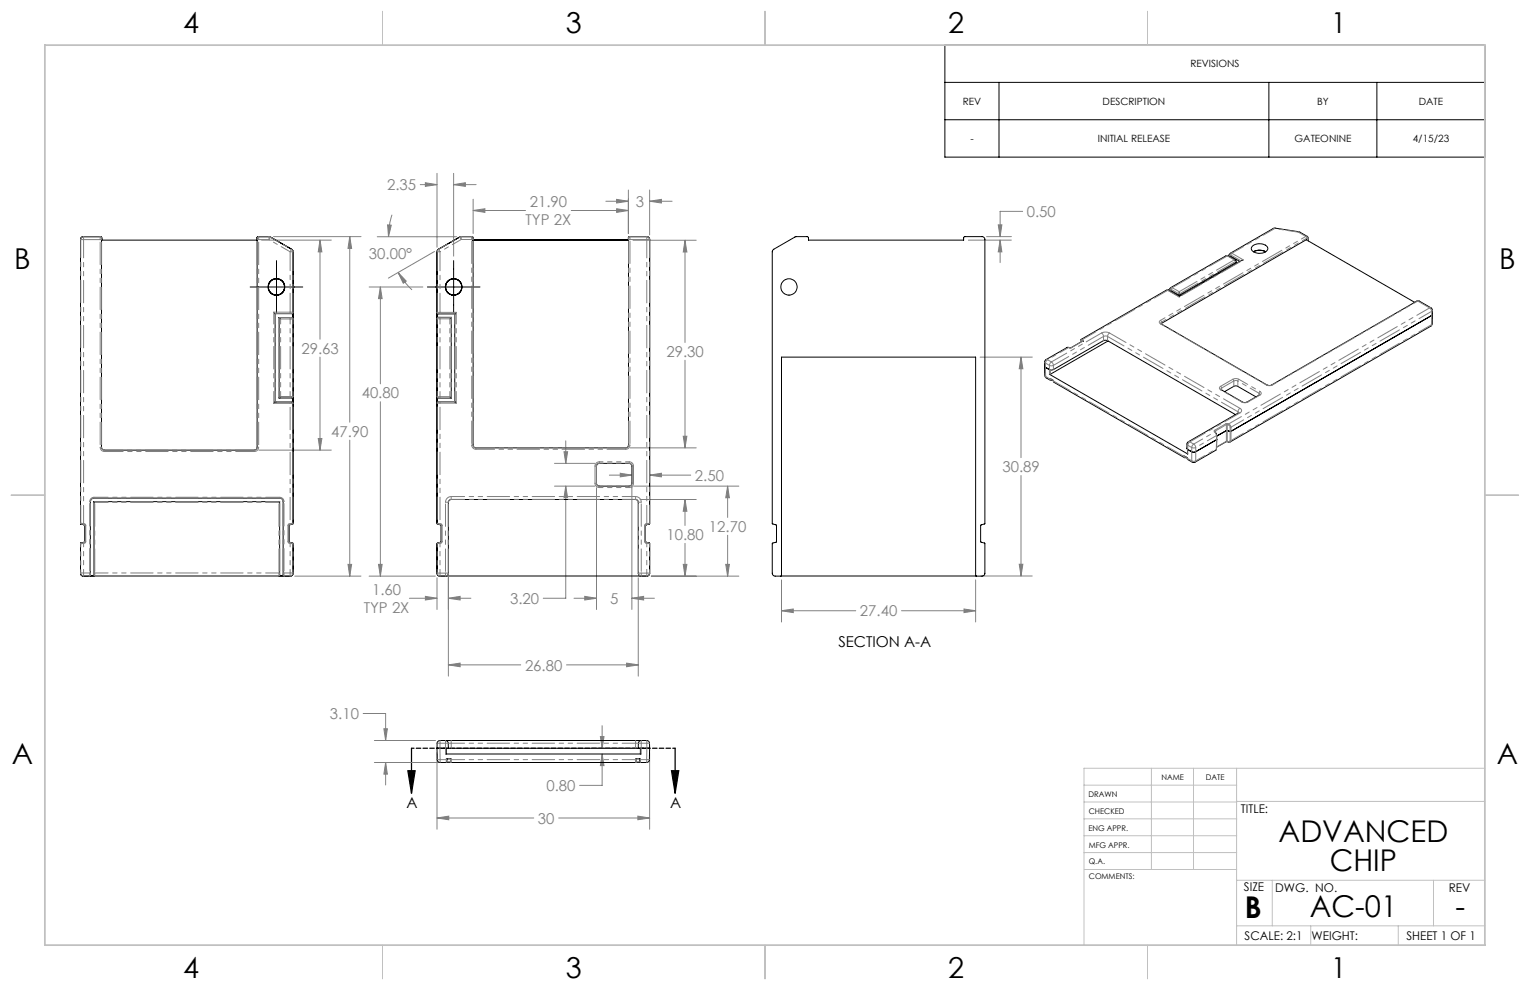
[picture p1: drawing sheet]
<svg xmlns="http://www.w3.org/2000/svg" width="432mm" height="279mm" viewBox="0 0 432 279" stroke-linecap="round" stroke-linejoin="round" font-family="sans-serif">
<path d="M115.1 217.5h2.1l-1.1 6.4zM116.1 211.2v12.7M189.5 217.5h2.1l-1.1 6.4zM190.5 211.2v12.7" fill="none" stroke="#000" stroke-width=".35"/>
<g fill="none" stroke="#808080" stroke-width=".28">
<path d="M118.6 52.1h4.7M120.1 51.6l3.2 .5-3.2 .5zM123.3 48.9v20.9M128 48.9v23.4M128 52.1h6.4M128 52.1l3.3-.5v1zM133.5 56.2v9.7M133.5 59.4h14.8M133.5 59.4l3.3-.5v1zM161.2 59.4h16.1M171 56.8h6.3M174 58.9l3.3 .5-3.3 .5z"/>
<path d="M174 56.3l3.3 .5-3.3 .5zM177.3 53.6v12.3M183.3 53.6v12.7M183.3 56.8h6.4M183.3 56.8l3.4-.5v1zM288.6 59.7h-6.3v7.1M73.8 67.8h19.7M77.2 66.8h24.7M90.3 67.8v27.9M90.3 67.8l.5 3.3h-1zM98.7 66.8v52.4M98.7 66.8l.5 3.3h-1z"/>
<path d="M106.5 66.8h22.4M109.4 63.5l1 .1-.8 3.2zM110.6 60.6l-.5 2.1-.5 4.1M112.4 76.9l2.3 2.4-.9 .6zM112.4 76.9l1.5 2.3 2.4 2.6M122.6 71l-13 7.5M178.6 67.8h17.9M193.3 67.8v28.9M193.3 67.8l.6 3.3h-1.1zM273.3 67.8h12.1M278.4 66.8h7M281.7 63.5h1.1l-.5 3.3z"/>
<path d="M282.3 67.8v6.3M282.3 67.8l.5 3.3h-1.1zM104.2 81h15.1M107.4 81v27.3M107.4 81l.4 3.3h-1zM90.3 100.8v26.2M107.4 113.4v49.2M193.3 101.7v24.7M276.6 100.8h14.7M288.1 100.8v28.4M288.1 100.8l.6 3.3h-1zM73.1 127h20.4"/>
<path d="M89.8 123.8h1l-.5 3.2zM98.7 124.2v38.4M156.5 137.2h11.4M156.5 130.8h11.4M159.2 127.5h1l-.5 3.3zM159.7 137.2v31.6h-6.4M159.7 124.4v6.4M159.7 137.2l.5 3.3h-1zM168.3 137.7v34.3M172 134.1h6.3M175 133.6l3.3 .5-3.3 .5zM177.8 126.4h18.7"/>
<path d="M178.3 137.3v34.7M178.8 137.2h29.7M183.3 134.1h11.6M183.3 134.1l3.4-.5v1zM192.8 123.1h1.1l-.6 3.3zM205.4 137.2v8.8M205.4 137.2l.4 3.3h-1zM288.1 134.2v28.4M98.2 159.3h1l-.5 3.3zM106.8 159.3h1l-.4 3.3zM180.6 141h15.9M192.8 159.3h1.1l-.6 3.3z"/>
<path d="M193.3 141v7.3M193.3 153.4v9.2M193.3 141l.6 3.3h-1.1zM204.8 159.3h1l-.4 3.3zM205.4 151.1v11.5M287.7 159.2h1l-.6 3.4zM83.2 162.6h18.7M104.2 162.6h18.7M115.5 168.8h7.8M120.1 168.3l3.2 .5-3.2 .5zM123.3 163.1v8.9M126.5 163.1v27.7"/>
<path d="M126.5 168.8h6.4M126.5 168.8l3.4-.5v1zM162 168.8h6.3M165 168.3l3.3 .5-3.3 .5zM178.3 168.8h6.4M178.3 168.8l3.3-.5v1zM180.1 163.1v27.7M183.8 162.6h24.7M220.6 163.7v11.8M220.6 172.4h20.9M220.6 172.4l3.3-.5v1zM254.4 172.4h20.9"/>
<path d="M272.1 171.9l3.2 .5-3.2 .5zM275.3 163.7v11.8M276.8 162.6h14.5M126.5 187.6h20.5M126.5 187.6l3.4-.5v1.1zM159.9 187.6h20.2M176.8 187.1l3.3 .5-3.3 .6zM102.5 201.4h6.3v7.6M105.7 215.2h20.4M105.7 209h17.2M108.3 205.7h1l-.5 3.3zM108.8 215.2v6.3"/>
<path d="M108.8 215.2l.5 3.3h-1zM123.3 212.4v21.6M166.8 211.2h12.9M169.4 207.9h1.1l-.6 3.3zM169.9 212.8v8.9h-6.3M169.9 204.8v6.4M169.9 212.8l.6 3.3h-1.1zM183.3 212.4v21.6M123.3 230.9h27.3M123.3 230.9l3.3-.6v1.1zM157.7 230.9h25.6M180 230.3l3.3 .6-3.3 .5z"/>
</g>
<path d="M266.7 12.7h152.4v31.6h-152.4zM266.7 23.2h152.4M266.7 33.8h152.4M281.9 23.2v21.1M358.1 23.2v21.1M388.6 23.2v21.1M78 73.6v14.8M128 73.6v14.8M70.6 81h14.8M120.6 81h14.9" fill="none" stroke="#000" stroke-width=".28"/>
<path d="M190.6 211.2h-74.4" fill="none" stroke="#000" stroke-width=".35" stroke-dasharray="1.3 .6" stroke-dashoffset=".6"/>
<g fill="none" stroke="#c0c0c0" stroke-width=".28">
<path d="M108 3.2v9.5M215.9 3.2v9.5M323.8 3.2v9.5M3.1 139.7h9.6M419.1 139.7h9.5M324.9 216.8v28.6M336.8 216.8v28.6M349 216.8v49.9M419.1 216.8h-113.2v49.9M305.9 231.1h43.1M305.9 226.3h43.1M305.9 221.6h43.1"/>
<path d="M305.9 235.9h43.1M349 226.2h70.1M305.9 240.6h43.1M306 245.4h43M349 248.4h70.1M359.1 248.4v12.9M404.6 248.4v12.9M108 266.7v9.6M215.9 266.7v9.6M323.8 266.7v9.6M349 261.3h70.1M369.9 261.3v5.4"/>
<path d="M394.6 261.3v5.4"/>
</g>
<path d="M12.7 12.7h406.4v254h-406.4z" fill="none" stroke="#c0c0c0" stroke-width=".5"/>
<path d="M189.5 217.5h2.1l-1.1 6.4zM115.1 217.5h2.1l-1.1 6.4z" fill="#000"/>
<path d="M169.4 207.9h1.1l-.6 3.3zM169.9 212.8l.6 3.3h-1.1zM108.8 215.2l.5 3.3h-1zM108.3 205.7h1l-.5 3.3zM180 230.3l3.3 .6-3.3 .5zM123.3 230.9l3.3-.6v1.1zM126.5 187.6l3.4-.5v1.1zM176.8 187.1l3.3 .5-3.3 .6zM192.8 123.1h1.1l-.6 3.3zM193.3 67.8l.6 3.3h-1.1zM133.5 59.4l3.3-.5v1zM174 58.9l3.3 .5-3.3 .5zM109.4 63.5l1 .1-.8 3.2zM112.4 76.9l2.3 2.4-.9 .6zM120.1 51.6l3.2 .5-3.2 .5zM128 52.1l3.3-.5v1zM107.4 81l.4 3.3h-1zM106.8 159.3h1l-.4 3.3zM192.8 159.3h1.1l-.6 3.3zM193.3 141l.6 3.3h-1.1zM183.3 56.8l3.4-.5v1zM174 56.3l3.3 .5-3.3 .5zM183.3 134.1l3.4-.5v1zM175 133.6l3.3 .5-3.3 .5zM204.8 159.3h1l-.4 3.3zM205.4 137.2l.4 3.3h-1zM159.2 127.5h1l-.5 3.3zM159.7 137.2l.5 3.3h-1zM165 168.3l3.3 .5-3.3 .5zM178.3 168.8l3.3-.5v1zM126.5 168.8l3.4-.5v1zM120.1 168.3l3.2 .5-3.2 .5zM272.1 171.9l3.2 .5-3.2 .5zM220.6 172.4l3.3-.5v1zM287.7 159.2h1l-.6 3.4zM288.1 100.8l.6 3.3h-1zM281.7 63.5h1.1l-.5 3.3zM282.3 67.8l.5 3.3h-1.1zM90.3 67.8l.5 3.3h-1zM89.8 123.8h1l-.5 3.2zM98.7 66.8l.5 3.3h-1zM98.2 159.3h1l-.5 3.3z" fill="#808080"/>
<g fill="none" stroke="#000" stroke-width=".28">
<path d="M28.7 67.8v-.7l-.3-.3h-4.9a.85 .85 0 0 0-.8 .8v80.2l1.2 .5v4.6l-1.2 .5v8.4a.85 .85 0 0 0 .8 .8h58.4a.85 .85 0 0 0 .8-.8v-8.4l-1.2-.5v-4.6l1.2-.6v-76.7l-.4-.7-6.2-3.5h-3.3l-.3 .2 .1 59.2a.78 .78 0 0 1-.8 .8h-42.3a.85 .85 0 0 1-.9-.8v-58.4h44M123.6 70.4l6.3-3.6h3.3l.3 .3v58.5a.73 .73 0 0 0 .8 .8h42.3a.78 .78 0 0 0 .8-.8l-.1-58.5 .4-.3h4.8a.85 .85 0 0 1 .8 .8v80.2l-1.2 .5v4.6l1.2 .5v8.4a.85 .85 0 0 1-.8 .8h-1.6a.85 .85 0 0 1-.8-.8v-20a.78 .78 0 0 0-.7-.8h-52a.85 .85 0 0 0-.9 .8v20a.85 .85 0 0 1-.8 .8h-1.6a.85 .85 0 0 1-.8-.8v-8.4l1.2-.5v-4.6l-1.2-.6v-76.7zM133.5 67.8h43.9M218.2 70.4l6.4-3.6h3.2l.3 .2 .1 .8h43.8v-.7l.3-.3h4.9a.78 .78 0 0 1 .8 .8v80.2l-1.2 .5v4.6l1.2 .5v8.4a.78 .78 0 0 1-.8 .8h-1.7l-.2-.2v-61.6h-54.7v61.7l-1.8 .1a.85 .85 0 0 1-.9-.8v-8.4l1.2-.5v-4.7l-1.2-.5v-76.7zM347 72l2.9 1.8M347 72h.1M347 71.9l-.5 .3M348.3 73.4l.5 .2 .1 .4-16.1 9.3M348.7 73.4l-2.3-1.3h-.3l-15.8 9.1-.2 .5M350.9 73.4l-18.1 10.3M353.7 69.3a2.94 2.94 0 0 1 4.1 .8 2.65 2.65 0 0 1-4 1 .97 .97 0 0 1-.7-.9 .97 .97 0 0 1 .6-.9zM353.8 71a3.7 3.7 0 0 1 3.4 0"/>
<path d="M368.9 66.7l.3 .4v.9M368.9 66.7l-2.3-1.3-7-1-12.4 7.1-.2 .5M77.3 88.1l.3 .4M77.6 88.5h.1M77.6 88.5h4.8l.3-.4v1.9l-.4-.4h-3.5M77.6 88.5v25M78.8 89.6l.4 .4M78.8 89.6h.1M78.8 89.6v22.7M123.4 88.2l.3 .4h4.6M127.4 89.6l-.5 .4M127.4 89.6h-3.6l-.4 .4"/>
<path d="M127.4 89.6v22.8M128.3 88.6h.1M128.3 88.6v24.8M128.7 88.2l-.4 .4M305.5 96.3l-3.2 1.8h-1.2l-5.9 3.4-.4 .6v1.2M305.5 96.3h.1M312.7 96.2l-16.5 9.4 39 22.5-.1-1.3M327.6 91.3l.1 .1M330.1 81.7h.1M330.1 81.7l2.7 1.6M330.1 81.6l-.5 .3M332.8 83.7l-3.2-1.8h-.5l-24 13.9-.2 .8"/>
<path d="M332.8 83.7v.1M332.8 82.3v1M399.3 85.3l-30.6-17.6-41 23.7M404 89l-56.6 32.8-1.3-.3-2.7 1.6M404.3 88.7l-.1 2.7-.4 .6-56.6 32.7-1.1-.1-2.8 1.6M404.3 88.7l-.1-1.2-.3-.6-3.5-2h-.5l-41.5 23.9-.8-.1-29.9-17.3M404.3 88.7l-.3 .3M77.6 113.5l-.3 .3M77.6 113.5h.1M78.8 112.3h.1M78.8 112.3h3.5l.4-.4v1.9l-.3-.3h-4.8M79.2 111.9l-.4 .4"/>
<path d="M123.4 112l.4 .4h3.6M126.9 112l.5 .4M128.3 113.4l.4 .4M128.3 113.4h.1M128.3 113.4h-4.6l-.3 .4M294.8 103.3l.1 3 1.7 1.1 .5-.2M294.8 103.3l1.6 1.1 .9-.1 14.1-8.2h1.2l36.1 20.9M296.3 106.8l1 .6M297.3 107.4l.2 .5 36.8 21.3 .6-.2M344.5 109.9l6.5 3.7 1-.1 3.5-2.2M345.6 110.5l2.7-1.5 .6-.1 5.6 3.1M349.6 116.5l-14.3 8.2-.3 .5v1.4l.2 .3"/>
<path d="M168.6 131l.5-.2h8.5a.78 .78 0 0 1 .7 .8v4.8a.78 .78 0 0 1-.7 .8h-8.5a.78 .78 0 0 1-.8-.8v-5zM334.1 128.6l1 .6M335.1 126.8l.1 .1M342.8 121.8l.6 .9v1.3M342.8 121.8h.1M343.4 124l-.1 2.6-.2 .5-5.9 3.4h-.6l-1.4-.8-.2-.5M343.4 124l-6.1 3.6h-.9l-1.2-.7M25.8 140.9l.7-.3h52.4a.96 .96 0 0 1 1 1v20.7l.2 .2h-1.4l.2-.1v-20.8h-52.4v20.8l.2 .1h-1.4l.2-.1v-20.8zM26.5 141.6l.2 .2M78.9 141.6l-.2 .2M25.2 162.6h.1M80.1 162.6h.1"/>
<path d="M125.9 162.6h54.8M220.5 162.6h54.9M123.3 211.2h3.2M123.3 211.2l.2 3.6 .7 .4h1.7M125.7 209h-1.5a.85 .85 0 0 0-.8 .8l-.1 1.4M125.7 209l.5 .1 .3 .5v1.6M125.7 209h55.3M125.7 212.8h55.2M125.9 215.2h54.9M125.9 211.2v1.6M125.9 214.2h1.5M126.2 214.2l-.1 .9-.2 .1"/>
<path d="M126.5 211.2h53.6M127.1 214.2v.8l.3 .2M179.4 214.2h1.3M179.5 214.2v.8l-.2 .2M180.1 211.2h2.4M180.6 214.2v.8l.2 .2M180.7 211.2v1.6M181 209h1.5a.78 .78 0 0 1 .8 .8v1.4M181 209a.85 .85 0 0 0-.8 .8l-.1 1.4M182.5 211.2h.8M183.3 211.2v3.2a.78 .78 0 0 1-.8 .8h-1.7"/>
<circle cx="78" cy="81" r="2.31"/>
<circle cx="78" cy="81" r="2.37"/>
<circle cx="128" cy="81" r="2.34"/>
<circle cx="128" cy="81" r="2.31"/>
<circle cx="222.7" cy="81" r="2.3"/>
</g>
<g fill="none" stroke="#808080" stroke-width=".28" stroke-dasharray="6.3 1.3 1.3 1.3 1.3 1.3">
<path d="M22.8 67.6h-.1M23.5 66.8h.1M23.6 67.6h-.8M23.6 66.8a.8 .8 0 0 0-.8 .8M23.6 67.6v-.8M23.6 66.8h4.7M28.3 67.6h-4.7M28.3 67.6h.4M28.3 67.6v-.8M28.3 66.8l.4 .4M28.3 66.8h.1M28.7 67.2v.4"/>
<path d="M28.7 67.2h.1M72.6 67.2h-.1M72.6 67.6v-.4M72.9 66.8h.1M73 66.8v.8M73 66.8l-.4 .4M73 66.8h2.9M73 67.6h-.4M75.9 67.6h-2.9M75.9 67.6v-.8M75.9 67.6l.4-.7M75.9 66.8h.1"/>
<path d="M76.3 66.9l-.4-.1M76.3 66.9h.1M81.9 71.1h.8M81.9 71.1l.4-.7M82.3 70.4v-.1M82.7 71.1l-.4-.7M82.7 71v.1M123.4 71h.8M123.4 71h.1M123.8 70.3h.1M123.8 70.3l.4 .7M123.8 70.3l-.4 .7"/>
<path d="M129.8 66.9l.4 .7M129.8 66.9h.1M130.2 66.8h.1M130.2 66.8v.8M130.2 66.8l-.4 .1M130.2 66.8h2.9M133.1 67.6v-.8M133.1 67.6h-2.9M133.1 66.8h.1M133.5 67.6h-.4M133.5 67.2v.4M133.5 67.2l-.4-.4"/>
<path d="M133.6 67.2h-.1M177.4 67.2l.4-.4M177.4 67.2h.1M177.4 67.6v-.4M177.4 67.6h.4M177.8 66.8h.1M177.8 66.8v.8M177.8 66.8h4.7M182.5 67.6v-.8M182.5 67.6h.8M182.5 67.6h-4.7M182.5 66.8h.1"/>
<path d="M183.3 67.6a.8 .8 0 0 0-.8-.8M183.4 67.6h-.1M346.4 72.2h-.4M346.4 72.2h.2M347 72l.1 .1M347.1 72.1h.1M347.3 71.4l.4 .1M347.4 72l-.3 .1M347.7 71.5l3.2 1.8M347.7 71.5l-.3 .5M348.3 73.3l-1.9-1.1M350.2 73.6l-2.8-1.6"/>
<path d="M359.4 64.5h.4M359.9 64.4l-.1 .1M366.6 65.4l-.2 .1M366.8 65.5h-.4M368.5 66.7l-2.1-1.2M368.5 66.7h.4M368.8 67.2l-.3-.5M369.1 67.4l-.3-.2M369.1 67.4l.1-.2M369.1 67.9v-.5M77.3 88.1h4.6M78.8 89.6h3.1"/>
<path d="M81.9 90h-2.7M81.9 88.1v.4M81.9 88.5h-4.2M81.9 89.6v.4M81.9 89.6h.4M81.9 88.1h.8M82.3 89.6l.4 .4M82.3 88.5h-.4M82.3 89.6h.1M82.3 88.5h.1M82.7 90h-.8M82.7 88.1l-.4 .4"/>
<path d="M82.7 88.1h.1M82.7 90h.1M123.4 88.2h.1M123.4 88.2h.8M123.4 88.2l.4 .4M123.4 90l.4-.4M123.4 90h.1M123.8 89.6h.1M123.8 89.6h.4M123.8 88.6h.1M124.2 88.2h4.6M124.2 88.2v.4"/>
<path d="M124.2 88.6h-.4M124.2 90h-.8M124.2 90v-.4M124.2 89.6h3.1M126.9 90h-2.7M128.4 88.6h-4.2M301.7 98l-.1 .1M301.9 98.2l-.3-.1M301.9 98.2l.5-.1M301.9 98.1v.1M302.3 98.1h.1M305 96.2v.4"/>
<path d="M305 96.2h.1M305.2 95.7l.3 .1M305.3 96.1l.2-.3M305.3 96.1l-.2-.1-.1 .2M305.5 96.3v-.1M305.5 96.2v.1M305.5 96.2l.1-.2M305.5 96.2l-.2-.1M305.5 95.8l.1 .2M305.5 96.3h.1M305.6 96.3l-3.2 1.8M305.6 96.3v-.3"/>
<path d="M311.4 95l-.5-1M311.4 96.1v-1.1M311.4 95h1.2M312.6 95l.5-1M312.6 95v1.1M313.1 94a2.5 2.5 0 0 0-2.2 0M327.5 91.4a.52 .52 0 0 1-.3-.5 .52 .52 0 0 1 .3-.5M327.7 91.4h-.2M327.8 90.9l-.2 .3M327.8 90.9l-.3-.5M327.8 90.9v.3M329.6 81.9h-.4"/>
<path d="M329.6 81.9h.2M330.1 81.7l.2 .1M330.3 81.8v.1M330.4 81.2h.4M330.6 81.7l-.3 .1M330.8 81.2l2 1.1M330.8 81.2l-.2 .5M332.8 83.8l-3.2-1.9M332.8 83l-2.2-1.3M399.9 84.9l.2 .1M400.5 84.9l-.4 .1M403.5 86.9l-3.4-1.9"/>
<path d="M403.5 86.9l.5 1M403.5 86.9h.4M403.8 92l.2-.4M404 91.6l.1-2.6M404 87.9l.3-.4M404.1 89l-.1-1.1M404.2 91.3l-.2 .3M77.7 113.4h4.2M79.2 111.9h2.7M81.9 113.8h-4.6M81.9 113.8v-.4M81.9 112.3h-3.1"/>
<path d="M81.9 112.3v-.4M81.9 113.4h.4M81.9 111.9h.8M82.3 112.3h-.4M82.3 112.3l.4-.4M82.3 113.4h.1M82.3 112.3h.1M82.7 113.8h-.8M82.7 113.8l-.4-.4M82.7 111.9h.1M82.7 113.8h.1M123.4 112h.1"/>
<path d="M123.4 112h.8M123.4 112l.4 .4M123.4 113.8l.4-.4M123.4 113.8h.1M123.8 113.4h.1M123.8 113.4h.4M123.8 112.4h.1M124.2 112h2.7M124.2 112v.4M124.2 112.4h-.4M124.2 113.8h-.8M124.2 113.8v-.4"/>
<path d="M124.2 113.4h4.2M127.3 112.4h-3.1M128.8 113.8h-4.6M294.8 102.1l.3 .4M295 103.6l.1 2.7M295.1 102.5l-.1 1.1M295.1 106.3l1.2 .7M295.1 106.3l-.2-.4M295.3 106.6l-.2-.3M295.6 101.5l1.1 .6M295.6 101.5l-.5 1M295.6 101.5h-.4"/>
<path d="M296.2 103.1h1.1M296.2 104.3v-1.2M296.2 103.1l-1.1-.6M296.2 105.6v-1.3M296.3 107v-.2M296.3 107h.3M296.5 104.4v1.2M296.5 107.3l-.2-.3M296.6 107h.1M296.6 107l.1 .2h.3M296.7 102.1l.6 1M296.7 102.1l-.5 1"/>
<path d="M297 107.3v-.1M297.3 103.1v1.2M297.3 107.4v.1M297.3 107.5l.2 .4M297.3 107.5h.1M344.5 109l3.4-2M344.5 110a.52 .52 0 0 1-.4-.5 .52 .52 0 0 1 .4-.5M344.7 110h-.2M344.8 109.5l-.3 .3M344.8 109.5l-.3-.5M344.8 109.5v.5M346 119.6l.1 .2"/>
<path d="M346.1 119.8l-3.2 1.9M346.1 119.8h.3M346.4 119.8v1.7M346.5 119.6l.2 .1M346.5 119.6h-.5M346.5 119.6l-.1 .2M346.6 119.9l-.2-.1M346.7 119.7l.5 .3 .2 .6M346.7 119.7l-.1 .2M347.9 107l.9-.2 .8 .2M348.2 107.5l-3.4 2M348.2 107.5l-.3-.5"/>
<path d="M348.2 109v-1.5M349.3 107.5v1.5M349.3 107.5h-1.1M349.4 116.6v-.4M349.4 116.2l.2 .3M349.4 116.2l.5-1M349.5 116.5h.4M349.6 107l-.3 .5M349.9 116.5a.69 .69 0 0 0 .5-.6 .69 .69 0 0 0-.5-.7M350.7 113.4l-.2 .1M352.2 113.5l-.9 .2-.8-.2M352.2 113.5l-.2-.1"/>
<path d="M355.3 111.5v-.5M355.6 111.3l-.3-.3M355.6 110.5a.52 .52 0 0 1 .4 .5 .52 .52 0 0 1-.4 .5M355.6 111.5l-3.4 2M355.6 111.5h-.2M355.6 110.5l-.3 .5M357.6 108.6h-.2M358.9 108.6h.2M359.1 108.6l-.8 .2-.9-.2M28.3 126.2h.4M28.7 126.2a.8 .8 0 0 0 .8 .8M28.7 126.2h.1"/>
<path d="M29.5 127.4a1.2 1.2 0 0 1-1.2-1.2M29.5 127.4v-.4M29.5 127h.1M71.8 127.4v-.4M71.8 127a.8 .8 0 0 0 .8-.8M71.8 127h.1M72.6 126.2h.1M73 126.2a1.2 1.2 0 0 1-1.2 1.2M73 126.2h-.4M133.5 125.6h-.4M133.5 125.6a.8 .8 0 0 0 .8 .8M133.5 125.6h.1"/>
<path d="M134.3 126.8a1.2 1.2 0 0 1-1.2-1.2M134.3 126.4v.4M134.3 126.4h.1M167.9 131.5a1.2 1.2 0 0 1 1.2-1.2M167.9 136.4v-4.9M168.3 131.5h-.4M168.3 131.5v4.9M168.3 136.4h-.4M168.3 136.4a.8 .8 0 0 0 .8 .8M168.3 136.4h.1M168.4 131.6l-.1-.1M169.1 137.6a1.2 1.2 0 0 1-1.2-1.2"/>
<path d="M169.1 130.3v.4M169.1 130.7a.8 .8 0 0 0-.8 .8M169.1 137.2v.4M169.1 130.7l.1 .1M169.2 137.2h-.1M176.6 126.4a.8 .8 0 0 0 .8-.8M176.6 126.4v.4M176.6 126.4h.1M177.4 125.6h.1M177.4 125.6h.4M177.6 130.8v-.1M177.6 130.3a1.2 1.2 0 0 1 1.2 1.2"/>
<path d="M177.6 130.3v.4M177.6 137.2v.4M177.6 137.2a.8 .8 0 0 0 .8-.8M177.6 137.2h.1M177.8 125.6a1.2 1.2 0 0 1-1.2 1.2M178.4 136.4h.1M178.4 131.5a.8 .8 0 0 0-.8-.8M178.4 136.4v-4.9M178.4 131.5v.1M178.8 136.4a1.2 1.2 0 0 1-1.2 1.2M178.8 131.5v4.9M178.8 131.5h-.4"/>
<path d="M178.8 136.4h-.4M334.1 128.8v-.2M334.1 128.8h.3M334.3 129.1l-.2-.3M334.4 128.8h.1M334.4 128.8l.1 .2h.3M334.8 129.1v-.1M335 125.3l.2 .4M335.1 129.2v.1M335.1 129.3l1.2 .8M335.1 129.3l.2 .4M335.1 129.3h-.1"/>
<path d="M335.2 126.8v1.3M335.2 125.7l.6-1M335.2 125.7v1.1M335.4 124.7h.4M335.8 124.7l1.1 .6M336.3 130.1v-2.6M336.3 126.3l.6-1M336.3 126.3h1.2M336.3 127.5v-1.2M336.3 126.3l-1.1-.6M336.5 130.4l-.2-.3M337.3 130.4l.2-.3"/>
<path d="M337.5 127.5v2.6M337.5 130.1h-1.2M337.5 126.3l-.6-1M337.5 126.3v1.2M342.7 121.7l.1 .1M342.8 121.5l3.2-1.9M342.8 121.5l-.1 .2M342.8 121.5l.1 .2M342.8 121.7h.1M342.9 121.9l-.2-.2M342.9 121.9h.1M342.9 121.7v.1"/>
<path d="M343.1 127l.2-.3M343.3 126.7v-2.6M343.3 126.7v-.1M343.3 122.9l-.4-1M343.3 122.9l.1-.1M343.3 124.1v-1.2M343.3 126.2l2.8-1.6M346.1 124.6h.1M346.1 124.6v-3.1M346.1 121.5v-1.7M346.4 124.5l.2 .1M346.4 124.5l-.3 .1"/>
<path d="M346.4 121.5v3M346.4 124.6v-.1M346.6 124.6h.4l.2-.3M346.7 124.7l-.1-.1M347.2 124.3v-2.5M347.2 120.6l-.6-.7M347.2 121.8v-1.2M347.4 124.3h-.2M347.4 124.3l-.2 .4M347.4 120.6h-.2M347.4 120.6v1.1M347.4 121.7v2.6"/>
<path d="M22.7 147.7l.1-.1M22.8 153.5l.1-.2M22.8 147.6l.8 .2M22.8 147.6l.1 .2M22.8 153.5l-.1-.1M22.9 153.2v.1M22.9 153.3l.6-.2M22.9 147.8v.1M23.5 153.1h.4M23.5 148l-.6-.2M23.6 153.3l-.8 .2M23.6 147.8l.3 .1"/>
<path d="M23.6 153.3l-.1-.2M23.6 147.8l-.1 .2M23.8 148.1h.1M23.9 148.1l-.4-.1M23.9 148.1l.1 .2M23.9 153.1l-.1-.1M23.9 153.2l-.3 .1M23.9 153.2l.3-.3M23.9 153.2v-.1M23.9 147.9v.2M23.9 152.8l.1 .1M24 152.9l-.1 .2"/>
<path d="M24 152.9v-4.6M24 148.3h-.1M24.2 148.3v4.6M24.2 148.3l-.3-.4M24.2 152.9h-.2M24.2 148.3h-.2M25.3 141.6a1.2 1.2 0 0 1 1.2-1.2M25.3 141.6h.2M25.5 141.6h.1M26.5 140.4v.2M26.5 140.6a1 1 0 0 0-1 1M26.5 140.6h.1"/>
<path d="M78.9 140.6h.1M79 140.4a1.2 1.2 0 0 1 1.1 1.2M79 140.4v.2M79.9 141.6a1 1 0 0 0-.9-1M79.9 141.6h.1M80.1 141.6h-.2M81.3 152.9v-4.6M81.3 152.9l.3 .3M81.3 152.9h.2M81.3 148.3h.2M81.5 148.3v4.6M81.5 148.3l.1-.2"/>
<path d="M81.5 152.9v-.1M81.5 148.3h.1M81.6 147.9l.3-.1M81.6 147.9l-.3 .4M81.6 153.2v-.1M81.6 147.9v.2M81.6 153.1l-.1-.2M81.6 153.1h.3M81.6 148.1h.1M81.7 153l-.1 .1M81.9 153.3l-.3-.1M81.9 153.3v-.2"/>
<path d="M81.9 147.8v.2M81.9 147.8l.8-.2M81.9 153.1l.6 .2M81.9 148l-.3 .1M82.5 147.8l-.6 .2M82.5 153.3l.1-.1M82.6 147.9l-.1-.1M82.7 153.5l-.8-.2M82.7 153.5l-.2-.2M82.7 147.6l-.2 .2M82.7 147.6v.1M82.7 153.4v.1"/>
<path d="M123.4 147.7h.1M123.4 147.7l.8 .1M123.4 153.5v-.1M123.5 153.2v.1M123.5 147.9l-.1-.2M123.5 153.3l.6-.2M123.5 153.3l-.1 .2M123.5 147.9h.1M124.1 148l-.6-.1M124.1 148l.1-.2M124.1 153.1l.3-.1M124.1 153.1l.1 .2"/>
<path d="M124.2 147.8l.3 .1M124.2 153.3l-.8 .2M124.4 148.1h.1M124.4 148.1l-.3-.1M124.4 148.1l.1-.2M124.4 148.1l.2 .2M124.4 153l.1 .2M124.4 153h.1M124.5 153.2l-.3 .1M124.5 153.2l.3-.4M124.6 152.8h.1M124.6 148.3h.2"/>
<path d="M124.6 152.8v-4.5M124.6 152.8h.2M124.6 152.8l-.2 .2M124.6 148.3h.1M124.8 148.3v4.5M124.8 148.3l-.3-.4M126.5 141.7a.8 .8 0 0 1 .8-.8M126.5 141.7h-.8M126.6 141.8l-.1-.1M127.3 140.1a1.6 1.6 0 0 0-1.6 1.6M127.3 140.9v-.8M127.3 140.9l.1 .1"/>
<path d="M179.4 141v-.1M179.4 140.9v-.8M179.4 140.9a.8 .8 0 0 1 .8 .8M180.2 141.7h.8M180.2 141.7v.1M181 141.7a1.6 1.6 0 0 0-1.6-1.6M181.9 152.8v-4.5M181.9 152.8l.3 .4M181.9 148.3h.2M181.9 152.8h.2M182.1 148.3l.2-.2M182.1 148.3v4.5"/>
<path d="M182.1 152.8h.1M182.2 148.3h-.1M182.2 147.9l.3-.1M182.2 147.9l-.3 .4M182.2 147.9l.1 .2M182.2 153.2l.1-.2M182.3 153l-.2-.2M182.3 153l.3 .1M182.3 148.1h.1M182.3 153h.1M182.5 147.8l.8-.1M182.5 153.3l-.3-.1"/>
<path d="M182.5 147.8l.1 .2M182.5 153.3l.1-.2M182.6 148l-.3 .1M182.6 153.1l.6 .2M183.2 147.9l-.6 .1M183.2 153.3v-.1M183.2 147.9h.1M183.3 147.7l-.1 .2M183.3 153.5l-.8-.2M183.3 153.5l-.1-.2M183.3 147.7h.1M183.4 153.4l-.1 .1"/>
<path d="M22.7 161.8l.1-.1M22.8 161.7a.8 .8 0 0 0 .8 .8M23.6 161.7v.8M23.6 161.7h-.8M23.6 161.7h1.7M23.6 162.5l-.1 .1M25.1 162.6v-.1M25.3 161.7h.2M25.3 162.5v-.8M25.3 162.5h-1.7M25.3 162.5l.2-.2M25.3 162.5h.1"/>
<path d="M25.5 161.7v.6M25.5 162.3h.1M26.5 162.3h.1M26.5 162.3v-.6M26.7 162.5l-.2-.2M26.7 162.5h.1M26.7 161.7v.8M26.7 161.7h-.2M78.7 161.7h.2M78.7 162.5v-.8M78.7 162.5l.2-.2M78.7 162.5h.1"/>
<path d="M78.9 161.7v.6M78.9 162.3h.1M79.9 162.3h.1M79.9 162.3v-.6M80.1 162.5l-.2-.2M80.1 162.5h.1M80.1 161.7h1.8M80.1 161.7v.8M80.1 161.7h-.2M80.3 162.5v.1M81.9 161.7v.8M81.9 162.5h-1.8"/>
<path d="M81.9 161.7h.8M81.9 162.5a.8 .8 0 0 0 .8-.8M81.9 162.6v-.1M82.7 161.7v.1M123.4 161.8v-.1M123.4 161.7a.8 .8 0 0 0 .8 .8M124.2 161.7h1.5M124.2 161.7h-.8M124.2 161.7v.8M124.2 162.5v.1M125.7 161.7h.8M125.7 161.7v.8"/>
<path d="M125.7 162.5h-1.5M125.7 162.5a.8 .8 0 0 0 .8-.8M125.8 162.6l-.1-.1M126.5 161.7l.1 .1M180.2 161.8v-.1M180.2 161.7h.8M180.2 161.7a.8 .8 0 0 0 .8 .8M181 161.7h1.5M181 162.5v-.8M181 162.5v.1M182.5 162.5h-1.5M182.5 162.5v-.8"/>
<path d="M182.5 162.5a.8 .8 0 0 0 .8-.8M182.6 162.6l-.1-.1M183.3 161.7h-.8M183.3 161.7l.1 .1M123.4 209.8h.8M124.2 211.2v3.2M124.2 209.8v1.4M124.2 209v.8M124.2 214.4h-.8M124.2 214.4h1.8M124.2 215.2v-.8M125.7 209.8h-1.5"/>
<path d="M125.7 209.8h.8M125.7 209v.8M125.8 212.8v-1.6M125.8 211.2l-.1-1.4M125.9 215.2l.1-.8M126 214.4v-.2M126 214.4h.2M126.1 215h1M126.5 209.8h.8M127.1 215.2v-.2M127.1 215h.1M127.2 214.2l-.1 .8"/>
<path d="M127.3 209.8l.1 1.4M127.3 209.8v-.8M127.4 214.2v.2M127.4 214.4h-.2M127.4 214.4v.8M179.3 215.2l.1-.8M179.4 214.4v-.2M179.4 214.4h.2M179.4 211.2v-1.4M179.4 209.8h.8M179.4 209.8v-.8M179.5 215h.1"/>
<path d="M179.6 215h1M179.6 215v-.8M179.6 215.2v-.2M180.2 209.8h.8M180.8 214.2v.2M180.8 214.4h1.7M180.8 214.4h-.2M180.8 214.4v.8M181 211.2v1.6M181 209.8v1.4M181 209.8v-.8M182.5 214.4l.1-3.2"/>
<path d="M182.5 215.2v-.8M182.5 209.8h.8M182.5 209.8h-1.5M182.5 209.8v-.8M182.6 211.2l-.1-1.4M183.3 214.4h-.8"/>
</g>
<path d="M78.7 141.8h-52M127.3 140.1h52.1M179.4 140.9h-52.1M26.7 161.7h52M78.7 162.5h-52M127.4 214.4h52M179.4 209.8h-52.1" fill="none" stroke="#808080" stroke-width=".28" stroke-dasharray="6.3 1.3 1.3 1.3 1.3 1.3" stroke-dashoffset="2.6"/>
<path d="M123.8 70.3l6-3.4M130.2 67.6l-6 3.4M128.4 113.4v-24.8M349.6 107l6 3.5M350.5 113.5l-6-3.5M355.3 111l-6-3.5" fill="none" stroke="#808080" stroke-width=".28" stroke-dasharray="6.3 1.3 1.3 1.3 1.3 1.3" stroke-dashoffset="3.5"/>
<path d="M23.6 67.6v80.2M183.3 67.6v80.1M182.5 147.8v-80.2" fill="none" stroke="#808080" stroke-width=".28" stroke-dasharray="6.3 1.3 1.3 1.3 1.3 1.3" stroke-dashoffset="1.2"/>
<path d="M133.5 67.6v58M177.8 67.6v58M133.1 125.6v-58M177.4 125.6v-58M26.7 141.8v19.9M78.7 161.7v-19.9" fill="none" stroke="#808080" stroke-width=".28" stroke-dasharray="6.3 1.3 1.3 1.3 1.3 1.3" stroke-dashoffset="-.4"/>
<path d="M128.8 88.2v25.6" fill="none" stroke="#808080" stroke-width=".28" stroke-dasharray="6.3 1.3 1.3 1.3 1.3 1.3" stroke-dashoffset="3.1"/>
<path d="M82.7 71.1v17M124.2 71v17.2M81.9 88.1v-17M123.4 88.2v-17.2M313.1 94l36.8 21.2M297.3 107.5l36.8 21.3M349.4 116.2l-36.8-21.2" fill="none" stroke="#808080" stroke-width=".28" stroke-dasharray="6.3 1.3 1.3 1.3 1.3 1.3" stroke-dashoffset="1"/>
<path d="M29.5 127h42.3M71.8 127.4h-42.3M134.3 126.4h42.3M176.6 126.8h-42.3" fill="none" stroke="#808080" stroke-width=".28" stroke-dasharray="6.3 1.3 1.3 1.3 1.3 1.3" stroke-dashoffset="1.1"/>
<path d="M169.1 130.3h8.5M169.1 137.2h8.5M177.6 137.6h-8.5M177.6 130.7h-8.5M23.6 153.3v8.4M124.2 153.3v8.4M81.9 161.7v-8.4M182.5 161.7v-8.4" fill="none" stroke="#808080" stroke-width=".28" stroke-dasharray="6.3 1.3 1.3 1.3 1.3 1.3" stroke-dashoffset="5.3"/>
<path d="M78.9 141.6v20.1M126.5 141.7v20M181 141.7v20M26.5 161.7v-20.1M125.7 161.7v-20M180.2 161.7v-20" fill="none" stroke="#808080" stroke-width=".28" stroke-dasharray="6.3 1.3 1.3 1.3 1.3 1.3" stroke-dashoffset="-.5"/>
<path d="M124.2 113.8v34M81.9 147.8v-34M123.4 147.7v-33.9" fill="none" stroke="#808080" stroke-width=".28" stroke-dasharray="6.3 1.3 1.3 1.3 1.3 1.3" stroke-dashoffset="-1.1"/>
<path d="M368.8 67.2l-41 23.7M79.2 90v21.9M82.7 90v21.9M124.2 90v22M327.5 90.4l41-23.7M400.1 85l-41 23.6M81.9 111.9v-21.9M123.4 112v-22M126.9 112v-22" fill="none" stroke="#808080" stroke-width=".28" stroke-dasharray="6.3 1.3 1.3 1.3 1.3 1.3" stroke-dashoffset="4.9"/>
<path d="M127.3 89.6v22.8M78.8 112.3v-22.7" fill="none" stroke="#808080" stroke-width=".28" stroke-dasharray="6.3 1.3 1.3 1.3 1.3 1.3" stroke-dashoffset="4.5"/>
<path d="M82.7 153.5v8.2M183.3 153.5v8.2M22.8 161.7v-8.2M123.4 161.7v-8.2" fill="none" stroke="#808080" stroke-width=".28" stroke-dasharray="6.3 1.3 1.3 1.3 1.3 1.3" stroke-dashoffset="5.4"/>
<path d="M76.3 66.9l6 3.5M81.9 71.1l-6-3.5M366.4 65.5l-6.6-1M77.7 88.5v24.9M301.6 98.1l-6 3.4M336.9 125.3l6-3.4M337.5 130.1l5.8-3.4M343.3 122.9l-5.8 3.4" fill="none" stroke="#808080" stroke-width=".28" stroke-dasharray="6.3 1.3 1.3 1.3 1.3 1.3" stroke-dashoffset="3.4"/>
<path d="M347.4 124.3l56.6-32.7" fill="none" stroke="#808080" stroke-width=".28" stroke-dasharray="6.3 1.3 1.3 1.3 1.3 1.3" stroke-dashoffset="2.3"/>
<path d="M350.9 73.3l-18.1 10.5" fill="none" stroke="#808080" stroke-width=".28" stroke-dasharray="6.3 1.3 1.3 1.3 1.3 1.3" stroke-dashoffset="-.9"/>
<path d="M359.8 64.5l-12.1 7" fill="none" stroke="#808080" stroke-width=".28" stroke-dasharray="6.3 1.3 1.3 1.3 1.3 1.3" stroke-dashoffset="2.5"/>
<path d="M357.4 108.6l-29.9-17.2" fill="none" stroke="#808080" stroke-width=".28" stroke-dasharray="6.3 1.3 1.3 1.3 1.3 1.3" stroke-dashoffset="5"/>
<path d="M404 87.9l-56.6 32.7M346.7 119.7l56.8-32.8" fill="none" stroke="#808080" stroke-width=".28" stroke-dasharray="6.3 1.3 1.3 1.3 1.3 1.3" stroke-dashoffset="2.2"/>
<path d="M311.4 95l-14.1 8.1M296.7 102.1l14.2-8.1M349.9 116.5l-14.1 8.2" fill="none" stroke="#808080" stroke-width=".28" stroke-dasharray="6.3 1.3 1.3 1.3 1.3 1.3" stroke-dashoffset="1.4"/>
<path d="M329.6 81.9l-24.1 13.9" fill="none" stroke="#808080" stroke-width=".28" stroke-dasharray="6.3 1.3 1.3 1.3 1.3 1.3" stroke-dashoffset="2"/>
<path d="M346.4 72.2l-15.6 9M332.8 82.3l15.5-8.9" fill="none" stroke="#808080" stroke-width=".28" stroke-dasharray="6.3 1.3 1.3 1.3 1.3 1.3" stroke-dashoffset=".5"/>
<path d="M348.9 73.7l-16.1 9.3" fill="none" stroke="#808080" stroke-width=".28" stroke-dasharray="6.3 1.3 1.3 1.3 1.3 1.3" stroke-dashoffset=".2"/>
<path d="M25.5 141.6v20.1M80.1 141.6v20.1M25.3 161.7v-20.1M79.9 161.7v-20.1" fill="none" stroke="#808080" stroke-width=".28" stroke-dasharray="6.3 1.3 1.3 1.3 1.3 1.3" stroke-dashoffset="-.6"/>
<path d="M26.5 140.4h52.5M26.5 141.6h52.4M79 140.6h-52.5" fill="none" stroke="#808080" stroke-width=".28" stroke-dasharray="6.3 1.3 1.3 1.3 1.3 1.3" stroke-dashoffset="2.4"/>
<path d="M28.7 67.6v58.6M73 67.6v58.6M28.3 126.2v-58.6M72.6 126.2v-58.6" fill="none" stroke="#808080" stroke-width=".28" stroke-dasharray="6.3 1.3 1.3 1.3 1.3 1.3" stroke-dashoffset="-.7"/>
<path d="M77.3 113.8v-25.7" fill="none" stroke="#808080" stroke-width=".28" stroke-dasharray="6.3 1.3 1.3 1.3 1.3 1.3" stroke-dashoffset="3"/>
<path d="M22.8 147.6v-80" fill="none" stroke="#808080" stroke-width=".28" stroke-dasharray="6.3 1.3 1.3 1.3 1.3 1.3" stroke-dashoffset="1.3"/>
<path d="M82.7 113.8v33.8" fill="none" stroke="#808080" stroke-width=".28" stroke-dasharray="6.3 1.3 1.3 1.3 1.3 1.3" stroke-dashoffset="-1"/>
<g font-size="8.5">
<text x="360.9" y="237.7">ADVANCED</text>
<text x="375.3" y="245.8">CHIP</text>
<text x="351.3" y="259">B</text>
<text x="369.7" y="258.9">AC-01</text>
<text x="410.8" y="258.9">-</text>
</g>
<g font-size="8.1">
<text x="51.7" y="9.3">4</text>
<text x="159.7" y="9.3">3</text>
<text x="267.6" y="9.3">2</text>
<text x="375.6" y="9.3">1</text>
<text x="4" y="76">B</text>
<text x="423.1" y="76">B</text>
<text x="3.3" y="215.7">A</text>
<text x="422.4" y="215.7">A</text>
<text x="51.7" y="276">4</text>
<text x="159.7" y="276">3</text>
<text x="267.6" y="276">2</text>
<text x="375.6" y="276">1</text>
</g>
<g font-size="4.2" fill="#808080">
<text x="109.3" y="53.7">2.35</text>
<text x="149.5" y="58.5">21.90</text>
<text x="179.5" y="58.4">3</text>
<text x="148.3" y="63.5">TYP 2X</text>
<text x="289.8" y="61.2">0.50</text>
<text x="104.1" y="73.2">30.00°</text>
<text x="85.1" y="99.9">29.63</text>
<text x="188.1" y="100.7">29.30</text>
<text x="102.1" y="112.5">40.80</text>
<text x="93.5" y="123.3">47.90</text>
<text x="196.1" y="135.7">2.50</text>
<text x="282.9" y="133.3">30.89</text>
<text x="188.1" y="152.4">10.80</text>
<text x="200.1" y="150.1">12.70</text>
<text x="105" y="167.9">1.60</text>
<text x="102.6" y="172.9">TYP 2X</text>
<text x="144" y="170.4">3.20</text>
<text x="172.2" y="170.4">5</text>
<text x="242.7" y="174">27.40</text>
<text x="148.2" y="189.2">26.80</text>
<text x="93.1" y="203">3.10</text>
<text x="154.2" y="223.2">0.80</text>
<text x="151.8" y="232.4">30</text>
</g>
<g font-size="4.2">
<text x="236.6" y="182.6">SECTION A-A</text>
<text x="114.7" y="228.2">A</text>
<text x="189.1" y="228.2">A</text>
</g>
<g font-size="3.4">
<text x="350.2" y="229.5">TITLE:</text>
<text x="351.1" y="251.6">SIZE</text>
<text x="359.9" y="251.6">DWG. NO.</text>
<text x="408.9" y="251.7">REV</text>
<text x="351.2" y="265.2">SCALE: 2:1</text>
<text x="370.1" y="265.3">WEIGHT:</text>
<text x="396.9" y="265.2">SHEET 1 OF 1</text>
</g>
<g font-size="2.8">
<text x="336" y="19">REVISIONS</text>
<text x="271.7" y="29.6">REV</text>
<text x="311.2" y="29.6">DESCRIPTION</text>
<text x="371.7" y="29.6">BY</text>
<text x="400.4" y="29.6">DATE</text>
<text x="273.9" y="40.1">-</text>
<text x="309.8" y="40.1">INITIAL RELEASE</text>
<text x="365.4" y="40.1">GATEONINE</text>
<text x="398.7" y="40.1">4/15/23</text>
</g>
<g font-size="2.2">
<text x="327.8" y="220.1">NAME</text>
<text x="340.3" y="220.2">DATE</text>
<text x="307.2" y="224.9">DRAWN</text>
<text x="307.3" y="229.8">CHECKED</text>
<text x="307.2" y="234.5">ENG APPR.</text>
<text x="307.3" y="239.2">MFG APPR.</text>
<text x="307.3" y="243.9">Q.A.</text>
<text x="307.3" y="248.1">COMMENTS:</text>
</g>
</svg>
